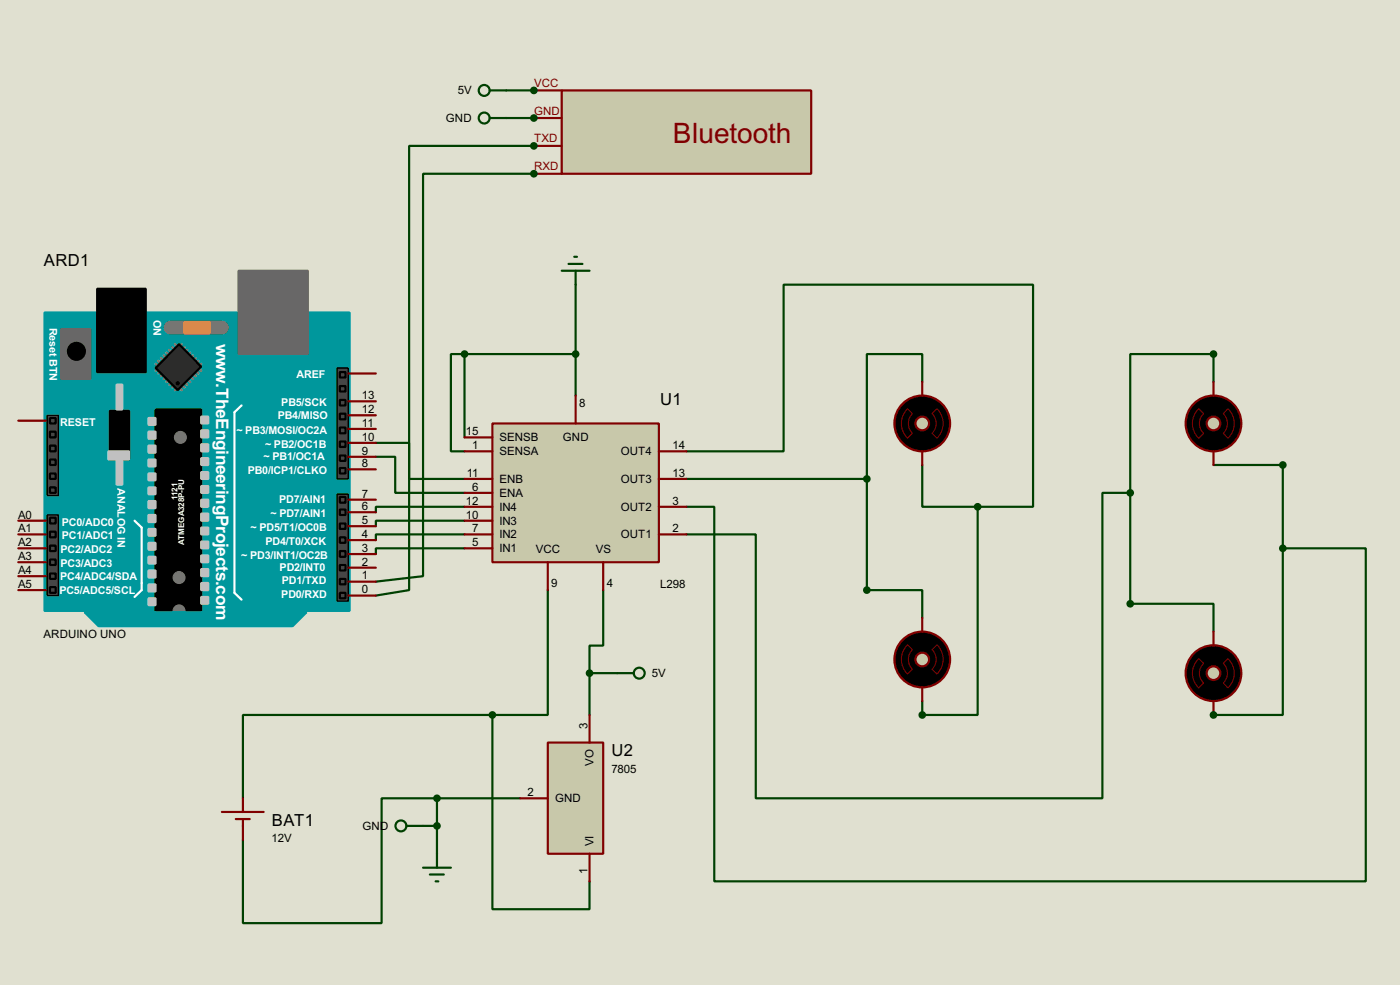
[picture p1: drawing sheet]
<svg xmlns="http://www.w3.org/2000/svg" width="256mm" height="180mm" viewBox="0 0 256 180" stroke-linecap="round" stroke-linejoin="round" font-family="sans-serif">
<path d="M0 0h256.5v180.3h-256.5z" fill="#e0e0d0"/>
<g fill="none" stroke="#004000" stroke-width=".4">
<path d="M105.5 52.1v20.3M85.1 64.8h-2.5v17.8h2.5M85.1 64.8h20.4M85.1 64.8v15.3M169 69.9v-5.1h-10.2v22.9h-33M222.3 69.9v-5.1h-15.2v25.4M68.9 83.6h3.5v6.6h12.7M68.9 81.1h6.1v6.6h10.1M85.1 97.8h-16.2v1.1M85.1 95.3h-16.2v1M85.1 92.8h-16.2v1M125.8 92.8h5.1v68.5h119.3v-60.9h-15.2"/>
<path d="M125.8 82.6h17.8v-30.5h45.7v40.7h-20.3v-7.7M207.1 90.2h-5.1v55.9h-63.5v-48.3h-12.7M207.1 90.2v20.3h15.2v5.1M222.3 85.1h12.7v15.3M85.1 100.4h-16.2v1M100.4 108v22.9h-10.2M235 100.4v30.5h-12.7M90.2 130.9h-45.7v15.2M90.2 130.9v35.5h17.8v-5.1M95.3 146.1h-25.4v22.9h-25.4v-15.3"/>
</g>
<circle cx="222.3" cy="130.9" r=".2" fill="#004000"/>
<path d="M92.8 16.6h5M92.8 21.6h5M97.8 31.8h-20.3v73.7l-8.6 1M97.8 26.7h-22.8v81.3l-6.1 1M158.8 87.7v20.3h10.2v5.1M179.1 92.8v38.1h-10.1v-2.6M110.5 108v10.2h-2.5v5M108 123.2v7.7M108 123.2h5.1M77.5 151.2h2.6M80.1 146.1v10.2" fill="none" stroke="#004000" stroke-width=".4"/>
<path d="M90.2 77.5h30.5v25.4h-30.5z" fill="#c8c8aa" stroke="#800000" stroke-width=".4"/>
<g fill="none" stroke="#800000" stroke-width=".4">
<path d="M105.5 72.4v5.1M85.1 97.8h5.1M85.1 90.2h5.1M85.1 92.8h5.1M85.1 87.7h5.1M85.1 82.6h5.1M85.1 95.3h5.1M85.1 80.1h5.1M120.7 97.8h5.1M120.7 92.8h5.1M120.7 87.7h5.1M120.7 82.6h5.1"/>
<path d="M85.1 100.4h5.1M100.4 102.9v5.1M110.5 102.9v5.1"/>
</g>
<path d="M8.2 57.2h55.9v54.6h-55.9z" fill="#00979c" stroke="#00979c" stroke-width=".4"/>
<g fill="#686767" stroke="#686767" stroke-width=".4">
<path d="M43.7 49.6h12.7v15.2h-12.7z"/>
<path d="M11.2 60.3h5.4v9.1h-5.4z"/>
</g>
<path d="M17.8 52.9h8.9v15.2h-8.9zM20.1 75.2h3.6v8.9h-3.6zM28.5 75h8.4v36.8h-8.4z" fill="#000" stroke="#000" stroke-width=".4"/>
<path d="M44.3 74.2l-1.3 1.3v33l1.3 1.3M24.7 95.3l1.3 1.3v11.4l-1.3 1.3" fill="none" stroke="#fff" stroke-width=".4"/>
<g fill="#c0c0c0" stroke="#c0c0c0" stroke-width=".4">
<path d="M36.9 76.3h1.3v1.2h-1.3z"/>
<path d="M36.9 78.8h1.3v1.3h-1.3z"/>
<path d="M36.9 81.3h1.3v1.3h-1.3z"/>
<path d="M36.9 83.9h1.3v1.2h-1.3z"/>
<path d="M36.9 86.4h1.3v1.3h-1.3z"/>
<path d="M36.9 89h1.3v1.2h-1.3z"/>
<path d="M36.9 91.5h1.3v1.3h-1.3z"/>
<path d="M36.9 94h1.3v1.3h-1.3z"/>
<path d="M36.9 96.6h1.3v1.2h-1.3z"/>
<path d="M36.9 99.1h1.3v1.3h-1.3z"/>
<path d="M36.9 101.7h1.3v1.2h-1.3z"/>
<path d="M36.9 104.2h1.3v1.3h-1.3z"/>
<path d="M36.9 106.7h1.3v1.3h-1.3z"/>
<path d="M36.9 109.3h1.3v1.2h-1.3z"/>
<path d="M27.2 76.5h1.3v1.3h-1.3z"/>
<path d="M27.2 79h1.3v1.3h-1.3z"/>
<path d="M27.2 81.6h1.3v1.3h-1.3z"/>
<path d="M27.2 84.1h1.3v1.3h-1.3z"/>
<path d="M27.2 86.7h1.3v1.2h-1.3z"/>
<path d="M27.2 89.2h1.3v1.3h-1.3z"/>
<path d="M27.2 91.7h1.3v1.3h-1.3z"/>
<path d="M27.2 94.3h1.3v1.3h-1.3z"/>
<path d="M27.2 96.8h1.3v1.3h-1.3z"/>
<path d="M27.2 99.4h1.3v1.2h-1.3z"/>
<path d="M27.2 101.9h1.3v1.3h-1.3z"/>
<path d="M27.2 104.4h1.3v1.3h-1.3z"/>
<path d="M27.2 107h1.3v1.3h-1.3z"/>
<path d="M27.2 109.5h1.3v1.3h-1.3z"/>
<path d="M19.9 82.6h3.8v1.5h-3.8z"/>
<path d="M21.4 70.4h1v4.6h-1z"/>
<path d="M21.4 84.1h1v4.6h-1z"/>
</g>
<circle cx="14" cy="64.3" r="1.55" fill="#000" stroke="#000" stroke-width=".4"/>
<path d="M31.3 60h9.4" fill="none" stroke="#757575" stroke-width="2.6"/>
<path d="M33.8 59h4.6v2h-4.6z" fill="#ff8000" stroke="#ff8000" stroke-width=".4"/>
<g fill="none" stroke="#808080" stroke-width=".45">
<path d="M28.5 66.6l.5 .5M29 66.1l.5 .5M29 67.4l-.5 .5M29.5 65.6l.5 .5M29.5 67.9l-.5 .5M30 65.1l.5 .5M30 68.4l-.5 .5M30.5 64.6l.5 .5M30.5 68.9l-.5 .5M31 64.1l.6 .5M31 69.4l-.5 .5M31.6 63.6l.5 .5"/>
<path d="M31.6 69.9l-.6 .5M32.1 63l.5 .6M32.1 70.4l-.5 .5M32.6 70.9l-.5 .5M32.8 70.9l.5 .5M33.3 70.4l.5 .5M33.3 63l-.5 .6M33.8 69.9l.5 .5M33.8 63.6l-.5 .5M34.3 69.4l.6 .5M34.3 64.1l-.5 .5M34.9 68.9l.5 .5"/>
<path d="M34.9 64.6l-.6 .5M35.4 68.4l.5 .5M35.4 65.1l-.5 .5M35.9 67.9l.5 .5M35.9 65.6l-.5 .5M36.4 67.4l.5 .5M36.4 66.1l-.5 .5M36.9 66.6l-.5 .5"/>
</g>
<path d="M32.8 63l4.1 4.1-4.3 4.3-4.1-4z" fill-rule="evenodd" fill="#2c2c2c" stroke="#000" stroke-width=".4"/>
<circle cx="32.5" cy="70.2" r=".3" fill="#000" stroke="#000" stroke-width=".18"/>
<path d="M61.8 67.4h2v20.3h-2z" fill="#464646" stroke="#000" stroke-width=".25"/>
<circle cx="32.8" cy="105.7" r="1.1" fill="#757575" stroke="#757575" stroke-width=".18"/>
<g fill="#464646" stroke="#000" stroke-width=".4">
<path d="M62.3 68.1h1v1h-1z"/>
<path d="M62.3 73.2h1v1h-1z"/>
<path d="M62.3 75.7h1v1.1h-1z"/>
<path d="M62.3 78.3h1v1h-1z"/>
<path d="M62.3 80.8h1v1h-1z"/>
<path d="M62.3 83.4h1v1h-1z"/>
<path d="M62.3 70.7h1v1h-1z"/>
<path d="M62.3 85.7h1v1h-1z"/>
</g>
<g fill="#757575" stroke="#757575" stroke-width=".18">
<circle cx="33" cy="80.1" r="1.1"/>
<circle cx="32.8" cy="111.8" r="1.1"/>
</g>
<path d="M15.5 112.1h40.7l-2.6 2.5h-35.5z" fill-rule="evenodd" fill="#00979c" stroke="#00979c" stroke-width=".4"/>
<g fill="#464646" stroke="#000" stroke-width=".25">
<path d="M8.7 76h2v14.7h-2z"/>
<path d="M61.8 90.5h2v19.5h-2z"/>
<path d="M8.7 94.3h2v14.7h-2z"/>
</g>
<g fill="#464646" stroke="#000" stroke-width=".4">
<path d="M9.2 79h1v1.1h-1z"/>
<path d="M9.2 84.1h1v1h-1z"/>
<path d="M9.2 89.2h1v1h-1z"/>
<path d="M9.2 86.7h1v1h-1z"/>
<path d="M9.2 81.6h1v1h-1z"/>
<path d="M9.2 76.5h1v1h-1z"/>
<path d="M62.3 91h1v1h-1z"/>
<path d="M62.3 93.3h1v1h-1z"/>
<path d="M62.3 95.8h1v1h-1z"/>
<path d="M62.3 98.4h1v1h-1z"/>
<path d="M62.3 100.9h1v1h-1z"/>
<path d="M62.3 103.4h1v1h-1z"/>
<path d="M62.3 106h1v1h-1z"/>
<path d="M62.3 108.5h1v1h-1z"/>
<path d="M9.2 94.8h1v1h-1z"/>
<path d="M9.2 97.3h1v1.1h-1z"/>
<path d="M9.2 99.9h1v1h-1z"/>
<path d="M9.2 102.4h1v1h-1z"/>
<path d="M9.2 105h1v1h-1z"/>
<path d="M9.2 107.5h1v1h-1z"/>
</g>
<g fill="none" stroke="#800000" stroke-width=".4">
<path d="M3.4 77h5M63.8 78.5h5.1M63.8 76h5.1M63.8 73.5h5.1M63.8 68.4h5.1M3.4 97.8h5M3.4 95.3h5M63.8 98.9h5.1M63.8 96.3h5.1M63.8 93.8h5.1M63.8 91.5h5.1M63.8 85.9h5.1"/>
<path d="M63.8 83.6h5.1M63.8 81.1h5.1M3.4 108h5M3.4 105.5h5M3.4 102.9h5M3.4 100.4h5M63.8 109h5.1M63.8 106.5h5.1M63.8 103.9h5.1M63.8 101.4h5.1M40.7 148.6h7.6M43.2 149.9h2.6"/>
<path d="M44.5 146.1v2.5M44.5 149.9v3.8"/>
</g>
<path d="M102.9 49.6h5.1M104.2 48.3h2.5M105.2 47h.5M105.5 49.6v2.5" fill="none" stroke="#004000" stroke-width=".4"/>
<g fill="#004000" stroke="#004000" stroke-width=".4">
<circle cx="105.4" cy="64.8" r=".5"/>
<circle cx="85.1" cy="64.8" r=".5"/>
<circle cx="207" cy="90.2" r=".5"/>
<circle cx="235" cy="100.4" r=".5"/>
<circle cx="158.8" cy="87.7" r=".5"/>
<circle cx="179.1" cy="92.8" r=".5"/>
</g>
<path d="M100.4 135.9h10.1v20.4h-10.1z" fill="#c8c8aa" stroke="#800000" stroke-width=".4"/>
<path d="M108 130.9v5M95.3 146.1h5.1M108 156.3v5" fill="none" stroke="#800000" stroke-width=".4"/>
<path d="M77.5 158.8h5.1M80.1 156.3v2.5M78.8 160.1h2.5M79.8 161.3h.5" fill="none" stroke="#004000" stroke-width=".4"/>
<g fill="#004000" stroke="#004000" stroke-width=".4">
<circle cx="80" cy="146.1" r=".5"/>
<circle cx="90.2" cy="130.9" r=".5"/>
</g>
<circle cx="168.9" cy="77.5" r="5.1" fill="#000" stroke="#800000" stroke-width=".4"/>
<path d="M166.3 74.8l.9 .9a2.54 2.54 0 0 0 0 3.6l-.9 .9a3.8 3.8 0 0 1 0-5.4zM171.7 74.8a3.8 3.8 0 0 1 0 5.4l-.9-.9a2.54 2.54 0 0 0 0-3.6z" fill="none" stroke="#800000" stroke-width=".18"/>
<circle cx="168.9" cy="77.5" r="1.25" fill="#c8c8aa" stroke="#800000" stroke-width=".4"/>
<path d="M169 69.9v2.5M169 82.6v2.5" fill="none" stroke="#800000" stroke-width=".4"/>
<circle cx="168.9" cy="120.7" r="5.1" fill="#000" stroke="#800000" stroke-width=".4"/>
<path d="M166.3 118l.9 .9a2.53 2.53 0 0 0 0 3.6l-.9 .9a3.7 3.7 0 0 1 0-5.4zM170.8 118.9l.9-.9a3.7 3.7 0 0 1 0 5.4l-.9-.9a2.54 2.54 0 0 0 0-3.6z" fill="none" stroke="#800000" stroke-width=".18"/>
<circle cx="168.9" cy="120.7" r="1.25" fill="#c8c8aa" stroke="#800000" stroke-width=".4"/>
<path d="M169 113.1v2.5M169 125.8v2.5" fill="none" stroke="#800000" stroke-width=".4"/>
<circle cx="222.3" cy="123.2" r="5.1" fill="#000" stroke="#800000" stroke-width=".4"/>
<path d="M219.6 120.6l.9 .8a2.46 2.46 0 0 0 0 3.6l-.9 .9a3.7 3.7 0 0 1 0-5.3zM224.1 121.4l.9-.8a3.7 3.7 0 0 1 0 5.3l-.9-.9a2.53 2.53 0 0 0 0-3.6z" fill="none" stroke="#800000" stroke-width=".18"/>
<circle cx="222.3" cy="123.2" r="1.25" fill="#c8c8aa" stroke="#800000" stroke-width=".4"/>
<path d="M222.3 115.6v2.6M222.3 128.3v2.6" fill="none" stroke="#800000" stroke-width=".4"/>
<circle cx="222.3" cy="77.5" r="5.1" fill="#000" stroke="#800000" stroke-width=".4"/>
<path d="M219.6 74.8l.9 .9a2.45 2.45 0 0 0 0 3.6l-.9 .9a3.7 3.7 0 0 1 0-5.4zM225 74.8a3.7 3.7 0 0 1 0 5.4l-.9-.9a2.54 2.54 0 0 0 0-3.6z" fill="none" stroke="#800000" stroke-width=".18"/>
<circle cx="222.3" cy="77.5" r="1.25" fill="#c8c8aa" stroke="#800000" stroke-width=".4"/>
<path d="M222.3 69.9v2.5M222.3 82.6v2.5" fill="none" stroke="#800000" stroke-width=".4"/>
<g fill="#004000" stroke="#004000" stroke-width=".4">
<circle cx="222.3" cy="64.8" r=".5"/>
<circle cx="235" cy="85.1" r=".5"/>
<circle cx="207" cy="110.5" r=".5"/>
<circle cx="222.3" cy="130.9" r=".5"/>
<circle cx="158.8" cy="108" r=".5"/>
<circle cx="168.9" cy="130.9" r=".5"/>
</g>
<path d="M102.9 16.6h45.7v15.2h-45.7z" fill="#c8c8aa" stroke="#800000" stroke-width=".4"/>
<path d="M97.8 16.6h5.1M97.8 31.8h5.1M97.8 21.6h5.1M97.8 26.7h5.1" fill="none" stroke="#800000" stroke-width=".4"/>
<g fill="none" stroke="#004000" stroke-width=".4">
<path d="M89.7 16.6h3.1M89.7 21.6h3.1M113.1 123.2h3M74.5 151.2h3"/>
<circle cx="88.7" cy="16.6" r="1"/>
<circle cx="88.7" cy="21.6" r="1"/>
<circle cx="117.1" cy="123.2" r="1"/>
<circle cx="73.4" cy="151.2" r="1"/>
</g>
<g fill="#004000" stroke="#004000" stroke-width=".4">
<circle cx="97.8" cy="16.6" r=".5"/>
<circle cx="97.8" cy="21.6" r=".5"/>
<circle cx="97.8" cy="31.8" r=".5"/>
<circle cx="97.8" cy="26.7" r=".5"/>
<circle cx="80" cy="151.2" r=".5"/>
<circle cx="108" cy="123.2" r=".5"/>
</g>
<text font-size="5.8" fill="#800000" x="123.3" y="26.2">Bluetooth</text>
<g font-size="3.6" fill="#fff">
<text x="39.6" y="62.9" transform="rotate(90 39.6 62.9)">w</text>
<text x="39.6" y="70.2" transform="rotate(90 39.6 70.2)">.TheEngineeringProjects.com</text>
</g>
<g font-size="3.4">
<text x="8" y="48.7">ARD1</text>
<text x="121" y="74.1">U1</text>
<text x="112.1" y="138.5">U2</text>
<text x="49.8" y="151.2">BAT1</text>
</g>
<g font-size="2.4">
<text x="83.9" y="17.3">5V</text>
<text x="81.7" y="22.3">GND</text>
<text x="66.3" y="75.6">12</text>
<text x="66.3" y="73">13</text>
<text x="106.1" y="74.6">8</text>
<text x="66.3" y="83.2">9</text>
<text x="66.3" y="80.7">10</text>
<text x="66.3" y="78.1">11</text>
<text x="85.4" y="79.7">15</text>
<text x="86.5" y="82.2">1</text>
<text x="91.5" y="83.3">SENSA</text>
<text x="91.5" y="80.8">SENSB</text>
<text x="103.1" y="80.7">GND</text>
<text x="113.7" y="83.3">OUT4</text>
<text x="123.2" y="82.2">14</text>
<text x="66.3" y="85.5">8</text>
<text x="85.5" y="87.3">11</text>
<text x="86.5" y="89.8">6</text>
<text x="91.5" y="88.4">ENB</text>
<text x="113.7" y="88.4">OUT3</text>
<text x="123.2" y="87.3">13</text>
<text x="3.3" y="94.9">A0</text>
<text x="66.3" y="95.9">5</text>
<text x="66.3" y="93.4">6</text>
<text x="66.3" y="91.1">7</text>
<text x="85.4" y="94.9">10</text>
<text x="85.4" y="92.4">12</text>
<text x="91.5" y="90.9">ENA</text>
<text x="91.5" y="93.5">IN4</text>
<text x="113.7" y="93.5">OUT2</text>
<text x="123.2" y="92.4">3</text>
<text x="3.3" y="100">A2</text>
<text x="3.3" y="97.4">A1</text>
<text x="66.3" y="101">3</text>
<text x="66.3" y="98.5">4</text>
<text x="86.5" y="100">5</text>
<text x="86.5" y="97.4">7</text>
<text x="91.5" y="101.1">IN1</text>
<text x="91.5" y="98.5">IN2</text>
<text x="91.5" y="96">IN3</text>
<text x="98.1" y="101.2">VCC</text>
<text x="109.1" y="101.2">VS</text>
<text x="113.7" y="98.5">OUT1</text>
<text x="123.2" y="97.4">2</text>
<text x="3.3" y="107.6">A5</text>
<text x="3.3" y="105.1">A4</text>
<text x="3.3" y="102.5">A3</text>
<text x="66.3" y="106.1">1</text>
<text x="66.3" y="103.5">2</text>
<text x="101" y="107.4">9</text>
<text x="111.2" y="107.4">4</text>
<text x="120.9" y="107.6">L298</text>
<text x="66.3" y="108.6">0</text>
<text x="8" y="116.7">ARDUINO UNO</text>
<text x="119.4" y="123.9">5V</text>
<text x="107.6" y="133.4" transform="rotate(-90 107.6 133.4)">3</text>
<text x="108.7" y="140.2" transform="rotate(-90 108.7 140.2)">VO</text>
<text x="112" y="141.5">7805</text>
<text x="96.7" y="145.7">2</text>
<text x="101.7" y="146.8">GND</text>
<text x="49.8" y="154.2">12V</text>
<text x="66.4" y="151.9">GND</text>
<text x="108.7" y="154.9" transform="rotate(-90 108.7 154.9)">VI</text>
<text x="107.6" y="160" transform="rotate(-90 107.6 160)">1</text>
</g>
<g font-size="2.4" fill="#800000">
<text x="97.8" y="15.9">VCC</text>
<text x="97.8" y="21">GND</text>
<text x="97.8" y="26.1">TXD</text>
<text x="97.8" y="31.2">RXD</text>
</g>
<g font-size="2.2" fill="#fff">
<text x="28.1" y="58.5" transform="rotate(90 28.1 58.5)">ON</text>
<text x="9.1" y="60" transform="rotate(90 9.1 60)">Reset BTN</text>
<text x="54.3" y="69.3">AREF</text>
<text x="11" y="77.9">RESET</text>
<text x="50.9" y="76.7">PB4/MISO</text>
<text x="51.5" y="74.4">PB5/SCK</text>
<text x="43.3" y="79.4">~ PB3/MOSI/OC2A</text>
<text x="48.6" y="82">~ PB2/OC1B</text>
<text x="21.5" y="89.4" transform="rotate(90 21.5 89.4)">ANALOG IN</text>
<text x="45.4" y="86.8">PB0/ICP1/CLKO</text>
<text x="48.3" y="84.3">~ PB1/OC1A</text>
<text x="49.6" y="94.7">~ PD7/AIN1</text>
<text x="51.1" y="92.1">PD7/AIN1</text>
<text x="11.1" y="101.2">PC2/ADC2</text>
<text x="11.3" y="98.7">PC1/ADC1</text>
<text x="11.3" y="96.2">PC0/ADC0</text>
<text x="45.9" y="97.2">~ PD5/T1/OC0B</text>
<text x="48.6" y="99.8">PD4/T0/XCK</text>
<text x="11" y="106.1">PC4/ADC4/SDA</text>
<text x="11.1" y="103.8">PC3/ADC3</text>
<text x="44.2" y="102.3">~ PD3/INT1/OC2B</text>
<text x="51.2" y="104.6">PD2/INT0</text>
<text x="51.6" y="106.9">PD1/TXD</text>
<text x="10.9" y="108.7">PC5/ADC5/SCL</text>
<text x="51.5" y="109.4">PD0/RXD</text>
</g>
<g font-size="1.7" fill="#fff">
<text x="32.5" y="91.5" transform="rotate(-90 32.5 91.5)">1121</text>
<text x="33.7" y="99.8" transform="rotate(-90 33.7 99.8)">ATMEGA328P-PU</text>
</g>
</svg>
